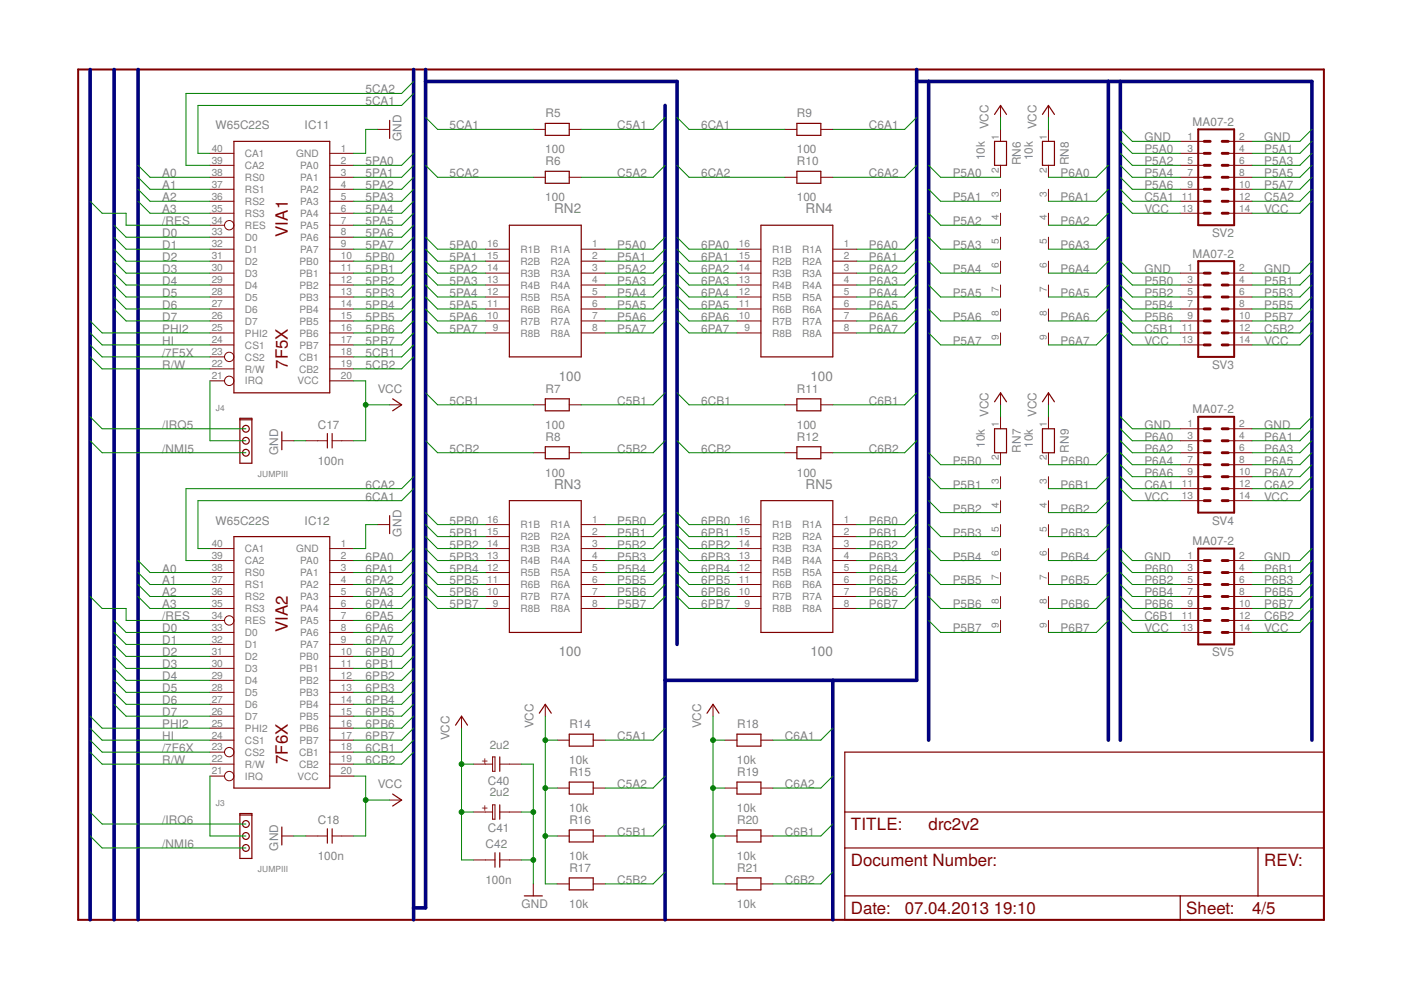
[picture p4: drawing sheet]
<svg xmlns="http://www.w3.org/2000/svg" width="297mm" height="210mm" viewBox="0 0 297 210" stroke-linecap="round" stroke-linejoin="round" font-family="sans-serif">
<path d="M16.6 14.7h264.1v180.3h-264.1zM254 27.4h7.7v20.4h-7.7zM254 55.4h7.7v20.3h-7.7zM254 88.4h7.7v20.3h-7.7zM254 116.3h7.7v20.3h-7.7z" fill="none" stroke="#800000" stroke-width=".42"/>
<g fill="none" stroke="#800000" stroke-width=".25">
<path d="M49.6 30h20.3v53.3h-20.3zM82.6 25.5v3.8M115.6 26.2h5.1v2.5h-5.1zM115.6 36.3h5.1v2.6h-5.1zM169 26.2h5v2.5h-5zM169 36.3h5v2.6h-5zM210.9 30h2.5v5.1h-2.5zM210.9 24.3l1.2-1.9 1.3 1.9M221 30h2.6v5.1h-2.6zM221 24.3l1.3-1.9 1.3 1.9M108 47.8h15.2v27.9h-15.2zM161.3 47.8h15.3v27.9h-15.3z"/>
<path d="M50.9 88.7h2.5v9.5h-2.5zM50.9 89h2.5M59.8 91.5v3.9M69.4 91.9v3.1M70.4 91.9v3.1M83.2 84.6l2 1.2-2 1.3M115.6 84.6h5.1v2.5h-5.1zM115.6 94.7h5.1v2.6h-5.1zM169 84.6h5v2.5h-5zM169 94.7h5v2.6h-5zM210.9 90.9h2.5v5.1h-2.5zM210.9 85.2l1.2-1.9 1.3 1.9"/>
<path d="M221 90.9h2.6v5.1h-2.6zM221 85.2l1.3-1.9 1.3 1.9M49.6 113.8h20.3v53.3h-20.3zM82.6 109.3v3.8M108 106.2h15.2v27.9h-15.2zM161.3 106.2h15.3v27.9h-15.3zM96.6 153.8l1.3-2 1.2 2M114.3 151.2l1.3-1.9 1.3 1.9M120.7 155.7h5.1v2.5h-5.1zM149.9 151.2l1.3-1.9 1.2 1.9M156.3 155.7h5v2.5h-5zM179.1 159.5h101.6v35.5h-101.6z"/>
<path d="M50.9 172.5h2.5v9.5h-2.5zM50.9 172.8h2.5M59.8 175.3v3.9M69.4 175.7v3.1M70.4 175.7v3.1M83.2 168.4l2 1.2-2 1.3M106 160.5v3M106 170.6v3.1M120.7 165.8h5.1v2.6h-5.1zM120.7 176h5.1v2.5h-5.1zM156.3 165.8h5v2.6h-5zM156.3 176h5v2.5h-5z"/>
<path d="M179.1 179.8h101.6M179.1 172.2h101.6M266.7 179.8v10.1M104.9 180.8v3.1M106 180.8v3.1M111.2 189.9h3.8M120.7 186.1h5.1v2.6h-5.1zM156.3 186.1h5v2.6h-5zM179.1 189.9h101.6M250.2 189.9v5.1"/>
<circle cx="52.1" cy="90.9" r=".72"/>
<circle cx="52.1" cy="93.5" r=".72"/>
<circle cx="52.1" cy="96" r=".72"/>
<circle cx="52.1" cy="174.7" r=".72"/>
<circle cx="52.1" cy="177.2" r=".72"/>
<circle cx="52.1" cy="179.8" r=".72"/>
</g>
<g fill="none" stroke="#800000" stroke-width=".21">
<path d="M44.5 32.5h5.1M44.5 35.1h5.1M44.5 37.6h5.1M69.9 32.5h5.1M69.9 35.1h5.1M69.9 37.6h5.1M80.1 27.4h2.5M113.1 27.4h2.5M113.1 37.6h2.5M120.7 27.4h2.5M120.7 37.6h2.5M166.4 27.4h2.6"/>
<path d="M166.4 37.6h2.6M174 27.4h2.6M174 37.6h2.6M212.1 22.4v2.5M212.1 27.4v2.6M212.1 35.1v2.5M222.3 22.4v2.5M222.3 27.4v2.6M222.3 35.1v2.5M250.2 30h5.1M250.2 32.5h5.1M250.2 35.1h5.1"/>
<path d="M250.2 37.6h5.1M260.4 30h5.1M260.4 32.5h5.1M260.4 35.1h5.1M260.4 37.6h5.1M44.5 40.1h5.1M44.5 42.7h5.1M44.5 45.2h5.1M44.5 57.9h5.1M44.5 47.8h3.1M44.5 50.3h5.1M44.5 52.8h5.1"/>
<path d="M44.5 55.4h5.1M69.9 40.1h5.1M69.9 42.7h5.1M69.9 45.2h5.1M69.9 57.9h5.1M69.9 47.8h5.1M69.9 50.3h5.1M69.9 52.8h5.1M69.9 55.4h5.1M102.9 57.9h5.1M102.9 52.8h5.1M102.9 55.4h5.1"/>
<path d="M123.2 57.9h5.1M123.2 52.8h5.1M123.2 55.4h5.1M156.3 57.9h5M156.3 52.8h5M156.3 55.4h5M176.6 57.9h5.1M176.6 52.8h5.1M176.6 55.4h5.1M212.1 40.1v2.6M212.1 45.2v2.6M212.1 50.3v2.5"/>
<path d="M212.1 55.4v2.5M222.3 40.1v2.6M222.3 45.2v2.6M222.3 50.3v2.5M222.3 55.4v2.5M250.2 40.1h5.1M250.2 42.7h5.1M250.2 45.2h5.1M250.2 57.9h5.1M260.4 40.1h5.1M260.4 42.7h5.1M260.4 45.2h5.1"/>
<path d="M260.4 57.9h5.1M44.5 60.4h5.1M44.5 63h5.1M44.5 65.5h5.1M44.5 68.1h5.1M44.5 70.6h5.1M44.5 73.1h5.1M44.5 75.7h3.1M44.5 78.2h5.1M69.9 60.4h5.1M69.9 63h5.1M69.9 65.5h5.1"/>
<path d="M69.9 68.1h5.1M69.9 70.6h5.1M69.9 73.1h5.1M69.9 75.7h5.1M69.9 78.2h5.1M102.9 60.4h5.1M102.9 63h5.1M102.9 65.5h5.1M102.9 68.1h5.1M102.9 70.6h5.1M123.2 60.4h5.1M123.2 63h5.1"/>
<path d="M123.2 65.5h5.1M123.2 68.1h5.1M123.2 70.6h5.1M156.3 60.4h5M156.3 63h5M156.3 65.5h5M156.3 68.1h5M156.3 70.6h5M176.6 60.4h5.1M176.6 63h5.1M176.6 65.5h5.1M176.6 68.1h5.1"/>
<path d="M176.6 70.6h5.1M212.1 60.4v2.6M212.1 65.5v2.6M212.1 70.6v2.5M222.3 60.4v2.6M222.3 65.5v2.6M222.3 70.6v2.5M250.2 60.4h5.1M250.2 63h5.1M250.2 65.5h5.1M250.2 68.1h5.1M250.2 70.6h5.1"/>
<path d="M250.2 73.1h5.1M260.4 60.4h5.1M260.4 63h5.1M260.4 65.5h5.1M260.4 68.1h5.1M260.4 70.6h5.1M260.4 73.1h5.1M44.5 80.8h3.1M59.8 93.5h2.5M64.8 93.5h4.6M69.9 80.8h5.1M70.4 93.5h4.6"/>
<path d="M82.6 85.8h2.6M113.1 85.8h2.5M113.1 96h2.5M120.7 85.8h2.5M120.7 96h2.5M166.4 85.8h2.6M166.4 96h2.6M174 85.8h2.6M174 96h2.6M212.1 83.3v2.5M212.1 88.4v2.5M212.1 96v2.5"/>
<path d="M222.3 83.3v2.5M222.3 88.4v2.5M222.3 96v2.5M250.2 90.9h5.1M250.2 93.5h5.1M250.2 96h5.1M250.2 98.5h5.1M260.4 90.9h5.1M260.4 93.5h5.1M260.4 96h5.1M260.4 98.5h5.1M44.5 118.9h5.1"/>
<path d="M44.5 116.3h5.1M69.9 118.9h5.1M69.9 116.3h5.1M80.1 111.2h2.5M102.9 111.2h5.1M102.9 118.9h5.1M102.9 116.3h5.1M102.9 113.8h5.1M123.2 111.2h5.1M123.2 118.9h5.1M123.2 116.3h5.1M123.2 113.8h5.1"/>
<path d="M156.3 111.2h5M156.3 118.9h5M156.3 116.3h5M156.3 113.8h5M176.6 111.2h5.1M176.6 118.9h5.1M176.6 116.3h5.1M176.6 113.8h5.1M212.1 101.1v2.5M212.1 106.2v2.5M212.1 111.2v2.6M212.1 116.3v2.6"/>
<path d="M222.3 101.1v2.5M222.3 106.2v2.5M222.3 111.2v2.6M222.3 116.3v2.6M250.2 101.1h5.1M250.2 103.6h5.1M250.2 106.2h5.1M250.2 118.9h5.1M260.4 101.1h5.1M260.4 103.6h5.1M260.4 106.2h5.1M260.4 118.9h5.1"/>
<path d="M44.5 121.4h5.1M44.5 123.9h5.1M44.5 126.5h5.1M44.5 129h5.1M44.5 131.6h3.1M44.5 134.1h5.1M44.5 136.6h5.1M44.5 139.2h5.1M69.9 121.4h5.1M69.9 123.9h5.1M69.9 126.5h5.1M69.9 129h5.1"/>
<path d="M69.9 131.6h5.1M69.9 134.1h5.1M69.9 136.6h5.1M69.9 139.2h5.1M102.9 121.4h5.1M102.9 123.9h5.1M102.9 126.5h5.1M102.9 129h5.1M123.2 121.4h5.1M123.2 123.9h5.1M123.2 126.5h5.1M123.2 129h5.1"/>
<path d="M156.3 121.4h5M156.3 123.9h5M156.3 126.5h5M156.3 129h5M176.6 121.4h5.1M176.6 123.9h5.1M176.6 126.5h5.1M176.6 129h5.1M212.1 121.4v2.5M212.1 126.5v2.5M212.1 131.6v2.5M222.3 121.4v2.5"/>
<path d="M222.3 126.5v2.5M222.3 131.6v2.5M250.2 121.4h5.1M250.2 123.9h5.1M250.2 126.5h5.1M250.2 129h5.1M250.2 131.6h5.1M250.2 134.1h5.1M260.4 121.4h5.1M260.4 123.9h5.1M260.4 126.5h5.1M260.4 129h5.1"/>
<path d="M260.4 131.6h5.1M260.4 134.1h5.1M44.5 156.9h5.1M44.5 141.7h5.1M44.5 144.3h5.1M44.5 146.8h5.1M44.5 149.3h5.1M44.5 151.8h5.1M44.5 154.4h5.1M44.5 159.5h3.1M69.9 156.9h5.1M69.9 141.7h5.1"/>
<path d="M69.9 144.3h5.1M69.9 146.8h5.1M69.9 149.3h5.1M69.9 151.8h5.1M69.9 154.4h5.1M69.9 159.5h5.1M97.9 151.8v2.6M115.6 149.3v2.5M118.2 156.9h2.5M125.8 156.9h2.5M151.2 149.3v2.5M153.7 156.9h2.6"/>
<path d="M161.3 156.9h2.6M44.5 162h5.1M44.5 164.5h3.1M59.8 177.2h2.5M64.8 177.2h4.6M69.9 162h5.1M69.9 164.5h5.1M70.4 177.2h4.6M82.6 169.6h2.6M100.4 162h4M100.4 172.2h4M104.4 160.5h.5v3h-.5z"/>
<path d="M104.4 170.6h.5v3.1h-.5zM106 162h4.5M106 172.2h4.5M118.2 167.1h2.5M118.2 177.2h2.5M125.8 167.1h2.5M125.8 177.2h2.5M153.7 167.1h2.6M153.7 177.2h2.6M161.3 167.1h2.6M161.3 177.2h2.6M100.4 182.3h4.5"/>
<path d="M106 182.3h4.5M113.1 187.4v2.5M118.2 187.4h2.5M125.8 187.4h2.5M153.7 187.4h2.6M161.3 187.4h2.6"/>
<circle cx="48.6" cy="47.8" r=".99"/>
<circle cx="48.6" cy="75.7" r=".99"/>
<circle cx="48.6" cy="80.8" r=".99"/>
<circle cx="48.6" cy="131.6" r=".99"/>
<circle cx="48.6" cy="159.5" r=".99"/>
<circle cx="48.6" cy="164.5" r=".99"/>
</g>
<g fill="none" stroke="#800000" stroke-width=".61">
<path d="M255.3 35.1h1.3M255.3 32.5h1.3M255.3 30h1.3M255.3 37.6h1.3M259.1 35.1h1.3M259.1 32.5h1.3M259.1 30h1.3M259.1 37.6h1.3M255.3 42.7h1.3M255.3 40.1h1.3M255.3 45.2h1.3M255.3 57.9h1.3"/>
<path d="M259.1 42.7h1.3M259.1 40.1h1.3M259.1 45.2h1.3M259.1 57.9h1.3M255.3 63h1.3M255.3 60.4h1.3M255.3 70.6h1.3M255.3 68.1h1.3M255.3 65.5h1.3M255.3 73.1h1.3M259.1 63h1.3M259.1 60.4h1.3"/>
<path d="M259.1 70.6h1.3M259.1 68.1h1.3M259.1 65.5h1.3M259.1 73.1h1.3M255.3 96h1.3M255.3 93.5h1.3M255.3 90.9h1.3M255.3 98.5h1.3M259.1 96h1.3M259.1 93.5h1.3M259.1 90.9h1.3M259.1 98.5h1.3"/>
<path d="M255.3 103.6h1.3M255.3 101.1h1.3M255.3 106.2h1.3M255.3 118.9h1.3M259.1 103.6h1.3M259.1 101.1h1.3M259.1 106.2h1.3M259.1 118.9h1.3M255.3 123.9h1.3M255.3 121.4h1.3M255.3 131.6h1.3M255.3 129h1.3"/>
<path d="M255.3 126.5h1.3M255.3 134.1h1.3M259.1 123.9h1.3M259.1 121.4h1.3M259.1 131.6h1.3M259.1 129h1.3M259.1 126.5h1.3M259.1 134.1h1.3"/>
</g>
<g fill="none" stroke="#000080" stroke-width=".76">
<path d="M19.1 14.7v180.3M24.2 14.7v180.3M29.3 14.7v180.3M87.7 14.7v180.3M90.2 14.7v177.8h-2.5M90.2 17.3h53.4v119.3M194.4 17.3h83.8v139.6M194.4 14.7v129.6h-53.4M196.9 17.3v139.6M235 17.3v139.6M237.5 17.3v139.6M141 22.4v172.6"/>
<path d="M176.6 144.3v50.7"/>
</g>
<g fill="none" stroke="#008000" stroke-width=".21">
<path d="M87.7 19.8l-2.5 2.6h-43.2v10.1h2.5M87.7 17.3l-2.5 2.5h-45.8v15.3h5.1M29.3 35.1l2.5 2.5h12.7M29.3 37.6l2.5 2.5h12.7M80.1 27.4h-2.6v5.1h-2.5M87.7 35.1l-2.5 2.5h-10.2M87.7 37.6l-2.5 2.5h-10.2M87.7 32.5l-2.5 2.6h-10.2M90.2 24.9l2.6 2.5h20.3M90.2 35.1l2.6 2.5h20.3M141 24.9l-2.5 2.5h-15.3M141 35.1l-2.5 2.5h-15.3"/>
<path d="M143.6 24.9l2.5 2.5h20.3M143.6 35.1l2.5 2.5h20.3M194.4 24.9l-2.6 2.5h-15.2M194.4 35.1l-2.6 2.5h-15.2M196.9 35.1l2.5 2.5h12.7M212.1 24.9v2.5M222.3 24.9v2.5M235 35.1l-2.5 2.5h-10.2M237.5 30l2.6 2.5h10.1M237.5 27.4l2.6 2.6h10.1M237.5 35.1l2.6 2.5h10.1M237.5 37.6l2.6 2.5h10.1"/>
<path d="M237.5 32.5l2.6 2.6h10.1M278.2 30l-2.6 2.5h-10.1M278.2 27.4l-2.6 2.6h-10.1M278.2 35.1l-2.6 2.5h-10.1M278.2 37.6l-2.6 2.5h-10.1M278.2 32.5l-2.6 2.6h-10.1M19.1 42.7l2.6 2.5h5v2.6h17.8M24.2 55.4l2.5 2.5h17.8M24.2 47.8l2.5 2.5h17.8M24.2 57.9l2.5 2.5h17.8M24.2 52.8l2.5 2.6h17.8M24.2 50.3l2.5 2.5h17.8"/>
<path d="M29.3 42.7l2.5 2.5h12.7M29.3 40.1l2.5 2.6h12.7M87.7 42.7l-2.5 2.5h-10.2M87.7 55.4l-2.5 2.5h-10.2M87.7 47.8l-2.5 2.5h-10.2M87.7 57.9l-2.5 2.5h-10.2M87.7 52.8l-2.5 2.6h-10.2M87.7 50.3l-2.5 2.5h-10.2M87.7 45.2l-2.5 2.6h-10.2M87.7 40.1l-2.5 2.6h-10.2M90.2 55.4l2.6 2.5h10.1M90.2 57.9l2.6 2.5h10.1"/>
<path d="M90.2 52.8l2.6 2.6h10.1M90.2 50.3l2.6 2.5h10.1M141 55.4l-2.5 2.5h-10.2M141 57.9l-2.5 2.5h-10.2M141 52.8l-2.5 2.6h-10.2M141 50.3l-2.5 2.5h-10.2M143.6 55.4l2.5 2.5h10.2M143.6 57.9l2.5 2.5h10.2M143.6 52.8l2.5 2.6h10.2M143.6 50.3l2.5 2.5h10.2M194.4 55.4l-2.6 2.5h-10.1M194.4 57.9l-2.6 2.5h-10.1"/>
<path d="M194.4 52.8l-2.6 2.6h-10.1M194.4 50.3l-2.6 2.5h-10.1M196.9 55.4l2.5 2.5h12.7M196.9 50.3l2.5 2.5h12.7M196.9 45.2l2.5 2.6h12.7M196.9 40.1l2.5 2.6h12.7M235 55.4l-2.5 2.5h-10.2M235 50.3l-2.5 2.5h-10.2M235 45.2l-2.5 2.6h-10.2M235 40.1l-2.5 2.6h-10.2M237.5 42.7l2.6 2.5h10.1M237.5 55.4l2.6 2.5h10.1"/>
<path d="M237.5 57.9l2.6 2.5h10.1M237.5 40.1l2.6 2.6h10.1M278.2 42.7l-2.6 2.5h-10.1M278.2 55.4l-2.6 2.5h-10.1M278.2 57.9l-2.6 2.5h-10.1M278.2 40.1l-2.6 2.6h-10.1M19.1 70.6l2.6 2.5h22.8M19.1 75.7l2.6 2.5h22.8M19.1 68.1l2.6 2.5h22.8M19.1 73.1l2.6 2.6h22.8M24.2 65.5l2.5 2.6h17.8M24.2 63l2.5 2.5h17.8"/>
<path d="M24.2 60.4l2.5 2.6h17.8M87.7 70.6l-2.5 2.5h-10.2M87.7 75.7l-2.5 2.5h-10.2M87.7 68.1l-2.5 2.5h-10.2M87.7 65.5l-2.5 2.6h-10.2M87.7 63l-2.5 2.5h-10.2M87.7 60.4l-2.5 2.6h-10.2M87.7 73.1l-2.5 2.6h-10.2M90.2 68.1l2.6 2.5h10.1M90.2 65.5l2.6 2.6h10.1M90.2 63l2.6 2.5h10.1M90.2 60.4l2.6 2.6h10.1"/>
<path d="M141 68.1l-2.5 2.5h-10.2M141 65.5l-2.5 2.6h-10.2M141 63l-2.5 2.5h-10.2M141 60.4l-2.5 2.6h-10.2M143.6 68.1l2.5 2.5h10.2M143.6 65.5l2.5 2.6h10.2M143.6 63l2.5 2.5h10.2M143.6 60.4l2.5 2.6h10.2M194.4 68.1l-2.6 2.5h-10.1M194.4 65.5l-2.6 2.6h-10.1M194.4 63l-2.6 2.5h-10.1M194.4 60.4l-2.6 2.6h-10.1"/>
<path d="M196.9 70.6l2.5 2.5h12.7M196.9 65.5l2.5 2.6h12.7M196.9 60.4l2.5 2.6h12.7M235 70.6l-2.5 2.5h-10.2M235 65.5l-2.5 2.6h-10.2M235 60.4l-2.5 2.6h-10.2M237.5 70.6l2.6 2.5h10.1M237.5 68.1l2.6 2.5h10.1M237.5 65.5l2.6 2.6h10.1M237.5 63l2.6 2.5h10.1M237.5 60.4l2.6 2.6h10.1M278.2 70.6l-2.6 2.5h-10.1"/>
<path d="M278.2 68.1l-2.6 2.5h-10.1M278.2 65.5l-2.6 2.6h-10.1M278.2 63l-2.6 2.5h-10.1M278.2 60.4l-2.6 2.6h-10.1M19.1 88.4l2.6 2.5h30.4M19.1 93.5l2.6 2.5h30.4M44.5 80.8v12.7h7.6M62.3 93.5h2.5M75 80.8h2.5v12.7h-2.5M77.5 85.8h5.1M90.2 83.3l2.6 2.5h20.3M90.2 93.5l2.6 2.5h20.3"/>
<path d="M141 83.3l-2.5 2.5h-15.3M141 93.5l-2.5 2.5h-15.3M143.6 83.3l2.5 2.5h20.3M143.6 93.5l2.5 2.5h20.3M194.4 83.3l-2.6 2.5h-15.2M194.4 93.5l-2.6 2.5h-15.2M196.9 96l2.5 2.5h12.7M212.1 85.8v2.6M222.3 85.8v2.6M235 96l-2.5 2.5h-10.2M237.5 90.9l2.6 2.6h10.1M237.5 88.4l2.6 2.5h10.1"/>
<path d="M237.5 93.5l2.6 2.5h10.1M237.5 96l2.6 2.5h10.1M237.5 98.5l2.6 2.6h10.1M278.2 90.9l-2.6 2.6h-10.1M278.2 88.4l-2.6 2.5h-10.1M278.2 93.5l-2.6 2.5h-10.1M278.2 96l-2.6 2.5h-10.1M278.2 98.5l-2.6 2.6h-10.1M29.3 118.9l2.5 2.5h12.7M80.1 111.2h-2.6v5.1h-2.5M87.7 103.6l-2.5 2.6h-43.2v10.1h2.5M87.7 101.1l-2.5 2.5h-45.8v15.3h5.1"/>
<path d="M87.7 116.3l-2.5 2.6h-10.2M87.7 118.9l-2.5 2.5h-10.2M90.2 111.2l2.6 2.6h10.1M90.2 113.8l2.6 2.5h10.1M90.2 108.7l2.6 2.5h10.1M90.2 116.3l2.6 2.6h10.1M90.2 118.9l2.6 2.5h10.1M141 111.2l-2.5 2.6h-10.2M141 113.8l-2.5 2.5h-10.2M141 108.7l-2.5 2.5h-10.2M141 116.3l-2.5 2.6h-10.2M141 118.9l-2.5 2.5h-10.2"/>
<path d="M143.6 111.2l2.5 2.6h10.2M143.6 113.8l2.5 2.5h10.2M143.6 108.7l2.5 2.5h10.2M143.6 116.3l2.5 2.6h10.2M143.6 118.9l2.5 2.5h10.2M194.4 111.2l-2.6 2.6h-10.1M194.4 113.8l-2.6 2.5h-10.1M194.4 108.7l-2.6 2.5h-10.1M194.4 116.3l-2.6 2.6h-10.1M194.4 118.9l-2.6 2.5h-10.1M196.9 111.2l2.5 2.6h12.7M196.9 116.3l2.5 2.6h12.7"/>
<path d="M196.9 101.1l2.5 2.5h12.7M196.9 106.2l2.5 2.5h12.7M235 111.2l-2.5 2.6h-10.2M235 116.3l-2.5 2.6h-10.2M235 101.1l-2.5 2.5h-10.2M235 106.2l-2.5 2.5h-10.2M237.5 103.6l2.6 2.6h10.1M237.5 116.3l2.6 2.6h10.1M237.5 118.9l2.6 2.5h10.1M237.5 101.1l2.6 2.5h10.1M278.2 103.6l-2.6 2.6h-10.1M278.2 116.3l-2.6 2.6h-10.1"/>
<path d="M278.2 118.9l-2.6 2.5h-10.1M278.2 101.1l-2.6 2.5h-10.1M19.1 126.5l2.6 2.5h5v2.6h17.8M24.2 139.2l2.5 2.5h17.8M24.2 131.6l2.5 2.5h17.8M24.2 136.6l2.5 2.6h17.8M24.2 134.1l2.5 2.5h17.8M29.3 126.5l2.5 2.5h12.7M29.3 123.9l2.5 2.6h12.7M29.3 121.4l2.5 2.5h12.7M87.7 139.2l-2.5 2.5h-10.2M87.7 131.6l-2.5 2.5h-10.2"/>
<path d="M87.7 136.6l-2.5 2.6h-10.2M87.7 134.1l-2.5 2.5h-10.2M87.7 126.5l-2.5 2.5h-10.2M87.7 129l-2.5 2.6h-10.2M87.7 123.9l-2.5 2.6h-10.2M87.7 121.4l-2.5 2.5h-10.2M90.2 126.5l2.6 2.5h10.1M90.2 123.9l2.6 2.6h10.1M90.2 121.4l2.6 2.5h10.1M141 126.5l-2.5 2.5h-10.2M141 123.9l-2.5 2.6h-10.2M141 121.4l-2.5 2.5h-10.2"/>
<path d="M143.6 126.5l2.5 2.5h10.2M143.6 123.9l2.5 2.6h10.2M143.6 121.4l2.5 2.5h10.2M194.4 126.5l-2.6 2.5h-10.1M194.4 123.9l-2.6 2.6h-10.1M194.4 121.4l-2.6 2.5h-10.1M196.9 131.6l2.5 2.5h12.7M196.9 126.5l2.5 2.5h12.7M196.9 121.4l2.5 2.5h12.7M235 131.6l-2.5 2.5h-10.2M235 126.5l-2.5 2.5h-10.2M235 121.4l-2.5 2.5h-10.2"/>
<path d="M237.5 131.6l2.6 2.5h10.1M237.5 126.5l2.6 2.5h10.1M237.5 129l2.6 2.6h10.1M237.5 123.9l2.6 2.6h10.1M237.5 121.4l2.6 2.5h10.1M278.2 131.6l-2.6 2.5h-10.1M278.2 126.5l-2.6 2.5h-10.1M278.2 129l-2.6 2.6h-10.1M278.2 123.9l-2.6 2.6h-10.1M278.2 121.4l-2.6 2.5h-10.1M19.1 154.4l2.6 2.5h22.8M19.1 159.5l2.6 2.5h22.8"/>
<path d="M19.1 156.9l2.6 2.6h22.8M19.1 151.8l2.6 2.6h22.8M24.2 149.3l2.5 2.5h17.8M24.2 146.8l2.5 2.5h17.8M24.2 144.3l2.5 2.5h17.8M24.2 141.7l2.5 2.6h17.8M87.7 154.4l-2.5 2.5h-10.2M87.7 159.5l-2.5 2.5h-10.2M87.7 156.9l-2.5 2.6h-10.2M87.7 151.8l-2.5 2.6h-10.2M87.7 149.3l-2.5 2.5h-10.2M87.7 146.8l-2.5 2.5h-10.2"/>
<path d="M87.7 144.3l-2.5 2.5h-10.2M87.7 141.7l-2.5 2.6h-10.2M97.9 154.4v27.9h2.5M115.6 151.8v35.6h2.6M115.6 156.9h2.6M141 154.4l-2.5 2.5h-10.2M151.2 151.8v35.6h2.5M151.2 156.9h2.5M176.6 154.4l-2.6 2.5h-10.1M19.1 177.2l2.6 2.6h30.4M19.1 172.2l2.6 2.5h30.4M44.5 164.5v12.7h7.6"/>
<path d="M62.3 177.2h2.5M75 164.5h2.5v12.7h-2.5M77.5 169.6h5.1M97.9 162h2.5M97.9 172.2h2.5M110.5 162h2.6v25.4M110.5 172.2h2.6M115.6 177.2h2.6M115.6 167.1h2.6M141 174.7l-2.5 2.5h-10.2M141 164.5l-2.5 2.6h-10.2M151.2 177.2h2.5"/>
<path d="M151.2 167.1h2.5M176.6 174.7l-2.6 2.5h-10.1M176.6 164.5l-2.6 2.6h-10.1M110.5 182.3h2.6M141 184.9l-2.5 2.5h-10.2M176.6 184.9l-2.6 2.5h-10.1"/>
</g>
<g fill="#008000" stroke="#008000" stroke-width=".21">
<circle cx="77.5" cy="85.8" r=".51"/>
<circle cx="77.5" cy="169.6" r=".51"/>
<circle cx="115.6" cy="156.9" r=".51"/>
<circle cx="115.6" cy="167.1" r=".51"/>
<circle cx="115.6" cy="177.2" r=".51"/>
<circle cx="151.2" cy="177.2" r=".51"/>
<circle cx="151.2" cy="167.1" r=".51"/>
<circle cx="151.2" cy="156.9" r=".51"/>
<circle cx="97.9" cy="162" r=".51"/>
<circle cx="97.9" cy="172.2" r=".51"/>
<circle cx="113.1" cy="172.2" r=".51"/>
<circle cx="113.1" cy="182.3" r=".51"/>
</g>
<g font-size="3.6" fill="#800000">
<text x="61" y="50.3" transform="rotate(-90 61 50.3)">VIA1</text>
<text x="61" y="78.2" transform="rotate(-90 61 78.2)">7F5X</text>
<text x="61" y="134.1" transform="rotate(-90 61 134.1)">VIA2</text>
<text x="61" y="162" transform="rotate(-90 61 162)">7F6X</text>
<text x="180.4" y="176">TITLE:</text>
<text x="196.9" y="176">drc2v2</text>
<text x="180.4" y="183.6">Document Number:</text>
<text x="268" y="183.6">REV:</text>
<text x="180.4" y="193.8">Date:</text>
<text x="191.8" y="193.8">07.04.2013</text>
<text x="210.7" y="193.8">19:10</text>
<text x="251.5" y="193.8">Sheet:</text>
<text x="265.5" y="193.8">4/5</text>
</g>
<g font-size="2.9" fill="#808080">
<text x="117.5" y="45.2">RN2</text>
<text x="170.8" y="45.2">RN4</text>
<text x="118.5" y="80.8">100</text>
<text x="171.8" y="80.8">100</text>
<text x="117.5" y="103.6">RN3</text>
<text x="170.8" y="103.6">RN5</text>
<text x="118.5" y="139.2">100</text>
<text x="171.8" y="139.2">100</text>
</g>
<g font-size="2.5" fill="#808080">
<text x="77.5" y="19.8">5CA2</text>
<text x="77.5" y="22.4">5CA1</text>
<text x="45.7" y="27.4">W65C22S</text>
<text x="64.6" y="27.4">IC11</text>
<text x="85.1" y="30" transform="rotate(-90 85.1 30)">GND</text>
<text x="95.3" y="27.4">5CA1</text>
<text x="115.6" y="24.9">R5</text>
<text x="130.9" y="27.4">C5A1</text>
<text x="148.6" y="27.4">6CA1</text>
<text x="169" y="24.9">R9</text>
<text x="184.2" y="27.4">C6A1</text>
<text x="209.6" y="27.4" transform="rotate(-90 209.6 27.4)">VCC</text>
<text x="219.7" y="27.4" transform="rotate(-90 219.7 27.4)">VCC</text>
<text x="242.6" y="30">GND</text>
<text x="252.8" y="26.7">MA07-2</text>
<text x="268" y="30">GND</text>
<text x="77.5" y="35">5PA0</text>
<text x="115.6" y="32.5">100</text>
<text x="115.6" y="35">R6</text>
<text x="169" y="32.5">100</text>
<text x="169" y="35">R10</text>
<text x="208.8" y="34" transform="rotate(-90 208.8 34)">10k</text>
<text x="216.4" y="35" transform="rotate(-90 216.4 35)">RN6</text>
<text x="219" y="34" transform="rotate(-90 219 34)">10k</text>
<text x="226.6" y="35" transform="rotate(-90 226.6 35)">RN8</text>
<text x="242.6" y="32.5">P5A0</text>
<text x="242.6" y="35">P5A2</text>
<text x="268" y="32.5">P5A1</text>
<text x="268" y="35">P5A3</text>
<text x="34.4" y="37.6">A0</text>
<text x="34.4" y="40.1">A1</text>
<text x="77.5" y="37.6">5PA1</text>
<text x="77.5" y="40.1">5PA2</text>
<text x="95.3" y="37.6">5CA2</text>
<text x="130.9" y="37.6">C5A2</text>
<text x="148.6" y="37.6">6CA2</text>
<text x="184.2" y="37.6">C6A2</text>
<text x="202" y="37.6">P5A0</text>
<text x="224.8" y="37.6">P6A0</text>
<text x="242.6" y="37.6">P5A4</text>
<text x="242.6" y="40.1">P5A6</text>
<text x="268" y="37.6">P5A5</text>
<text x="268" y="40.1">P5A7</text>
<text x="34.4" y="47.7">/RES</text>
<text x="34.4" y="45.2">A3</text>
<text x="34.4" y="42.7">A2</text>
<text x="77.5" y="42.7">5PA3</text>
<text x="77.5" y="45.2">5PA4</text>
<text x="77.5" y="47.7">5PA5</text>
<text x="115.6" y="42.7">100</text>
<text x="169" y="42.7">100</text>
<text x="202" y="42.7">P5A1</text>
<text x="202" y="47.7">P5A2</text>
<text x="224.8" y="42.7">P6A1</text>
<text x="224.8" y="47.7">P6A2</text>
<text x="242.6" y="45.2">VCC</text>
<text x="242.6" y="42.7">C5A1</text>
<text x="268" y="45.2">VCC</text>
<text x="268" y="42.7">C5A2</text>
<text x="34.4" y="50.3">D0</text>
<text x="34.4" y="52.8">D1</text>
<text x="77.5" y="50.3">5PA6</text>
<text x="77.5" y="52.8">5PA7</text>
<text x="95.3" y="52.8">5PA0</text>
<text x="130.9" y="52.8">P5A0</text>
<text x="148.6" y="52.8">6PA0</text>
<text x="184.2" y="52.8">P6A0</text>
<text x="202" y="52.8">P5A3</text>
<text x="224.8" y="52.8">P6A3</text>
<text x="257" y="50.3">SV2</text>
<text x="34.4" y="57.9">D3</text>
<text x="34.4" y="55.4">D2</text>
<text x="77.5" y="55.4">5PB0</text>
<text x="77.5" y="57.9">5PB1</text>
<text x="95.3" y="55.4">5PA1</text>
<text x="95.3" y="57.9">5PA2</text>
<text x="130.9" y="55.4">P5A1</text>
<text x="130.9" y="57.9">P5A2</text>
<text x="148.6" y="55.4">6PA1</text>
<text x="148.6" y="57.9">6PA2</text>
<text x="184.2" y="55.4">P6A1</text>
<text x="184.2" y="57.9">P6A2</text>
<text x="202" y="57.9">P5A4</text>
<text x="224.8" y="57.9">P6A4</text>
<text x="242.6" y="57.9">GND</text>
<text x="252.8" y="54.6">MA07-2</text>
<text x="268" y="57.9">GND</text>
<text x="34.4" y="65.5">D6</text>
<text x="34.4" y="63">D5</text>
<text x="34.4" y="60.4">D4</text>
<text x="77.5" y="60.4">5PB2</text>
<text x="77.5" y="63">5PB3</text>
<text x="77.5" y="65.5">5PB4</text>
<text x="95.3" y="60.4">5PA3</text>
<text x="95.3" y="63">5PA4</text>
<text x="95.3" y="65.5">5PA5</text>
<text x="130.9" y="60.4">P5A3</text>
<text x="130.9" y="63">P5A4</text>
<text x="130.9" y="65.5">P5A5</text>
<text x="148.6" y="60.4">6PA3</text>
<text x="148.6" y="63">6PA4</text>
<text x="148.6" y="65.5">6PA5</text>
<text x="184.2" y="60.4">P6A3</text>
<text x="184.2" y="63">P6A4</text>
<text x="184.2" y="65.5">P6A5</text>
<text x="202" y="63">P5A5</text>
<text x="224.8" y="63">P6A5</text>
<text x="242.6" y="60.4">P5B0</text>
<text x="242.6" y="63">P5B2</text>
<text x="242.6" y="65.5">P5B4</text>
<text x="268" y="60.4">P5B1</text>
<text x="268" y="63">P5B3</text>
<text x="268" y="65.5">P5B5</text>
<text x="34.4" y="70.6">PHI2</text>
<text x="34.4" y="68.1">D7</text>
<text x="77.5" y="68.1">5PB5</text>
<text x="77.5" y="70.6">5PB6</text>
<text x="95.3" y="68.1">5PA6</text>
<text x="95.3" y="70.6">5PA7</text>
<text x="130.9" y="68.1">P5A6</text>
<text x="130.9" y="70.6">P5A7</text>
<text x="148.6" y="68.1">6PA6</text>
<text x="148.6" y="70.6">6PA7</text>
<text x="184.2" y="68.1">P6A6</text>
<text x="184.2" y="70.6">P6A7</text>
<text x="202" y="68.1">P5A6</text>
<text x="224.8" y="68.1">P6A6</text>
<text x="242.6" y="70.6">C5B1</text>
<text x="242.6" y="68.1">P5B6</text>
<text x="268" y="70.6">C5B2</text>
<text x="268" y="68.1">P5B7</text>
<text x="34.4" y="75.7">/7F5X</text>
<text x="34.4" y="73.1">HI</text>
<text x="77.5" y="73.1">5PB7</text>
<text x="77.5" y="75.7">5CB1</text>
<text x="202" y="73.1">P5A7</text>
<text x="224.8" y="73.1">P6A7</text>
<text x="242.6" y="73.1">VCC</text>
<text x="268" y="73.1">VCC</text>
<text x="34.4" y="78.2">R/W</text>
<text x="77.5" y="78.2">5CB2</text>
<text x="80.1" y="83.3">VCC</text>
<text x="115.6" y="83.3">R7</text>
<text x="169" y="83.3">R11</text>
<text x="257" y="78.2">SV3</text>
<text x="95.3" y="85.8">5CB1</text>
<text x="130.9" y="85.8">C5B1</text>
<text x="148.6" y="85.8">6CB1</text>
<text x="184.2" y="85.8">C6B1</text>
<text x="209.6" y="88.4" transform="rotate(-90 209.6 88.4)">VCC</text>
<text x="219.7" y="88.4" transform="rotate(-90 219.7 88.4)">VCC</text>
<text x="252.8" y="87.6">MA07-2</text>
<text x="34.4" y="90.9">/IRQ5</text>
<text x="34.4" y="96">/NMI5</text>
<text x="67.4" y="90.9">C17</text>
<text x="95.3" y="96">5CB2</text>
<text x="115.6" y="90.9">100</text>
<text x="115.6" y="93.5">R8</text>
<text x="130.9" y="96">C5B2</text>
<text x="148.6" y="96">6CB2</text>
<text x="169" y="90.9">100</text>
<text x="169" y="93.5">R12</text>
<text x="184.2" y="96">C6B2</text>
<text x="208.8" y="94.9" transform="rotate(-90 208.8 94.9)">10k</text>
<text x="216.4" y="96" transform="rotate(-90 216.4 96)">RN7</text>
<text x="219" y="94.9" transform="rotate(-90 219 94.9)">10k</text>
<text x="226.6" y="96" transform="rotate(-90 226.6 96)">RN9</text>
<text x="242.6" y="90.9">GND</text>
<text x="242.6" y="93.5">P6A0</text>
<text x="242.6" y="96">P6A2</text>
<text x="268" y="90.9">GND</text>
<text x="268" y="93.5">P6A1</text>
<text x="268" y="96">P6A3</text>
<text x="59" y="96.6" transform="rotate(-90 59 96.6)">GND</text>
<text x="67.4" y="98.5">100n</text>
<text x="115.6" y="101.1">100</text>
<text x="169" y="101.1">100</text>
<text x="202" y="98.5">P5B0</text>
<text x="224.8" y="98.5">P6B0</text>
<text x="242.6" y="98.5">P6A4</text>
<text x="242.6" y="101.1">P6A6</text>
<text x="268" y="98.5">P6A5</text>
<text x="268" y="101.1">P6A7</text>
<text x="77.5" y="103.6">6CA2</text>
<text x="77.5" y="106.2">6CA1</text>
<text x="202" y="103.6">P5B1</text>
<text x="224.8" y="103.6">P6B1</text>
<text x="242.6" y="106.2">VCC</text>
<text x="242.6" y="103.6">C6A1</text>
<text x="268" y="106.2">VCC</text>
<text x="268" y="103.6">C6A2</text>
<text x="45.7" y="111.2">W65C22S</text>
<text x="64.6" y="111.2">IC12</text>
<text x="85.1" y="113.8" transform="rotate(-90 85.1 113.8)">GND</text>
<text x="95.3" y="111.2">5PB0</text>
<text x="95.3" y="113.8">5PB1</text>
<text x="130.9" y="111.2">P5B0</text>
<text x="130.9" y="113.8">P5B1</text>
<text x="148.6" y="113.8">6PB1</text>
<text x="148.6" y="111.2">6PB0</text>
<text x="184.2" y="111.2">P6B0</text>
<text x="184.2" y="113.8">P6B1</text>
<text x="202" y="108.7">P5B2</text>
<text x="202" y="113.8">P5B3</text>
<text x="224.8" y="108.7">P6B2</text>
<text x="224.8" y="113.8">P6B3</text>
<text x="257" y="111.2">SV4</text>
<text x="77.5" y="118.8">6PA0</text>
<text x="95.3" y="116.3">5PB2</text>
<text x="95.3" y="118.8">5PB3</text>
<text x="130.9" y="116.3">P5B2</text>
<text x="130.9" y="118.8">P5B3</text>
<text x="148.6" y="118.8">6PB3</text>
<text x="148.6" y="116.3">6PB2</text>
<text x="184.2" y="116.3">P6B2</text>
<text x="184.2" y="118.8">P6B3</text>
<text x="202" y="118.8">P5B4</text>
<text x="224.8" y="118.8">P6B4</text>
<text x="242.6" y="118.8">GND</text>
<text x="252.8" y="115.5">MA07-2</text>
<text x="268" y="118.8">GND</text>
<text x="34.4" y="121.4">A0</text>
<text x="34.4" y="123.9">A1</text>
<text x="77.5" y="121.4">6PA1</text>
<text x="77.5" y="123.9">6PA2</text>
<text x="95.3" y="121.4">5PB4</text>
<text x="95.3" y="123.9">5PB5</text>
<text x="130.9" y="121.4">P5B4</text>
<text x="130.9" y="123.9">P5B5</text>
<text x="148.6" y="123.9">6PB5</text>
<text x="148.6" y="121.4">6PB4</text>
<text x="184.2" y="121.4">P6B4</text>
<text x="184.2" y="123.9">P6B5</text>
<text x="202" y="123.9">P5B5</text>
<text x="224.8" y="123.9">P6B5</text>
<text x="242.6" y="121.4">P6B0</text>
<text x="242.6" y="123.9">P6B2</text>
<text x="268" y="121.4">P6B1</text>
<text x="268" y="123.9">P6B3</text>
<text x="34.4" y="131.5">/RES</text>
<text x="34.4" y="129">A3</text>
<text x="34.4" y="126.5">A2</text>
<text x="77.5" y="126.5">6PA3</text>
<text x="77.5" y="129">6PA4</text>
<text x="77.5" y="131.5">6PA5</text>
<text x="95.3" y="126.5">5PB6</text>
<text x="95.3" y="129">5PB7</text>
<text x="130.9" y="126.5">P5B6</text>
<text x="130.9" y="129">P5B7</text>
<text x="148.6" y="129">6PB7</text>
<text x="148.6" y="126.5">6PB6</text>
<text x="184.2" y="129">P6B7</text>
<text x="184.2" y="126.5">P6B6</text>
<text x="202" y="129">P5B6</text>
<text x="224.8" y="129">P6B6</text>
<text x="242.6" y="131.5">C6B1</text>
<text x="242.6" y="126.5">P6B4</text>
<text x="242.6" y="129">P6B6</text>
<text x="268" y="129">P6B7</text>
<text x="268" y="131.5">C6B2</text>
<text x="268" y="126.5">P6B5</text>
<text x="34.4" y="134.1">D0</text>
<text x="34.4" y="136.6">D1</text>
<text x="77.5" y="134.1">6PA6</text>
<text x="77.5" y="136.6">6PA7</text>
<text x="202" y="134.1">P5B7</text>
<text x="224.8" y="134.1">P6B7</text>
<text x="242.6" y="134.1">VCC</text>
<text x="268" y="134.1">VCC</text>
<text x="34.4" y="141.7">D3</text>
<text x="34.4" y="139.2">D2</text>
<text x="77.5" y="141.7">6PB1</text>
<text x="77.5" y="139.2">6PB0</text>
<text x="257" y="139.2">SV5</text>
<text x="34.4" y="149.3">D6</text>
<text x="34.4" y="146.8">D5</text>
<text x="34.4" y="144.2">D4</text>
<text x="77.5" y="149.3">6PB4</text>
<text x="77.5" y="146.8">6PB3</text>
<text x="77.5" y="144.2">6PB2</text>
<text x="34.4" y="154.4">PHI2</text>
<text x="34.4" y="151.9">D7</text>
<text x="77.5" y="154.4">6PB6</text>
<text x="77.5" y="151.9">6PB5</text>
<text x="113.1" y="154.4" transform="rotate(-90 113.1 154.4)">VCC</text>
<text x="120.7" y="154.4">R14</text>
<text x="148.6" y="154.4" transform="rotate(-90 148.6 154.4)">VCC</text>
<text x="156.3" y="154.4">R18</text>
<text x="34.4" y="159.5">/7F6X</text>
<text x="34.4" y="156.9">HI</text>
<text x="77.5" y="159.5">6CB1</text>
<text x="77.5" y="156.9">6PB7</text>
<text x="95.3" y="156.9" transform="rotate(-90 95.3 156.9)">VCC</text>
<text x="103.8" y="158.7">2u2</text>
<text x="130.9" y="156.9">C5A1</text>
<text x="166.4" y="156.9">C6A1</text>
<text x="34.4" y="162">R/W</text>
<text x="77.5" y="162">6CB2</text>
<text x="80.1" y="167.1">VCC</text>
<text x="103.4" y="166.3">C40</text>
<text x="120.7" y="162">10k</text>
<text x="120.7" y="164.6">R15</text>
<text x="130.9" y="167.1">C5A2</text>
<text x="156.3" y="162">10k</text>
<text x="156.3" y="164.6">R19</text>
<text x="166.4" y="167.1">C6A2</text>
<text x="103.8" y="168.9">2u2</text>
<text x="120.7" y="172.2">10k</text>
<text x="156.3" y="172.2">10k</text>
<text x="34.4" y="179.8">/NMI6</text>
<text x="34.4" y="174.7">/IRQ6</text>
<text x="67.4" y="174.7">C18</text>
<text x="102.9" y="179.8">C42</text>
<text x="103.4" y="176.5">C41</text>
<text x="120.7" y="174.7">R16</text>
<text x="130.9" y="177.3">C5B1</text>
<text x="156.3" y="174.7">R20</text>
<text x="166.4" y="177.3">C6B1</text>
<text x="59" y="180.4" transform="rotate(-90 59 180.4)">GND</text>
<text x="67.4" y="182.3">100n</text>
<text x="120.7" y="182.3">10k</text>
<text x="120.7" y="184.9">R17</text>
<text x="156.3" y="182.3">10k</text>
<text x="156.3" y="184.9">R21</text>
<text x="102.9" y="187.4">100n</text>
<text x="130.9" y="187.4">C5B2</text>
<text x="166.4" y="187.4">C6B2</text>
<text x="110.6" y="192.5">GND</text>
<text x="120.7" y="192.5">10k</text>
<text x="156.3" y="192.5">10k</text>
</g>
<g font-size="2.5" fill="#800000">
<text x="102.1" y="161.9">+</text>
<text x="102.1" y="172">+</text>
</g>
<g font-size="2.1" fill="#808080">
<text x="211.8" y="29.6" transform="rotate(-90 211.8 29.6)">1</text>
<text x="221.9" y="29.6" transform="rotate(-90 221.9 29.6)">1</text>
<text x="251.8" y="29.6">1</text>
<text x="262.7" y="29.6">2</text>
<text x="44.9" y="34.7">39</text>
<text x="44.9" y="32.2">40</text>
<text x="51.9" y="35.8">CA2</text>
<text x="51.9" y="33.3">CA1</text>
<text x="62.8" y="33.3">GND</text>
<text x="63.7" y="35.8">PA0</text>
<text x="72.2" y="32.2">1</text>
<text x="72.2" y="34.7">2</text>
<text x="251.8" y="32.2">3</text>
<text x="251.8" y="34.7">5</text>
<text x="262.7" y="32.2">4</text>
<text x="262.7" y="34.7">6</text>
<text x="44.9" y="39.8">37</text>
<text x="44.9" y="37.2">38</text>
<text x="51.9" y="40.9">RS1</text>
<text x="51.9" y="38.3">RS0</text>
<text x="63.7" y="38.3">PA1</text>
<text x="63.7" y="40.9">PA2</text>
<text x="72.2" y="37.2">3</text>
<text x="72.2" y="39.8">4</text>
<text x="211.8" y="41.7" transform="rotate(-90 211.8 41.7)">3</text>
<text x="211.8" y="36.6" transform="rotate(-90 211.8 36.6)">2</text>
<text x="221.9" y="41.7" transform="rotate(-90 221.9 41.7)">3</text>
<text x="221.9" y="36.6" transform="rotate(-90 221.9 36.6)">2</text>
<text x="251.8" y="37.2">7</text>
<text x="251.8" y="39.8">9</text>
<text x="262.7" y="37.2">8</text>
<text x="262.7" y="39.8">10</text>
<text x="44.9" y="47.4">34</text>
<text x="44.9" y="44.8">35</text>
<text x="44.9" y="42.3">36</text>
<text x="51.9" y="46">RS3</text>
<text x="51.9" y="43.4">RS2</text>
<text x="63.7" y="43.4">PA3</text>
<text x="63.7" y="46">PA4</text>
<text x="72.2" y="42.3">5</text>
<text x="72.2" y="44.8">6</text>
<text x="72.2" y="47.4">7</text>
<text x="211.8" y="46.7" transform="rotate(-90 211.8 46.7)">4</text>
<text x="221.9" y="46.7" transform="rotate(-90 221.9 46.7)">4</text>
<text x="250.6" y="42.3">11</text>
<text x="250.6" y="44.8">13</text>
<text x="262.7" y="42.3">12</text>
<text x="262.7" y="44.8">14</text>
<text x="44.9" y="52.5">32</text>
<text x="44.9" y="49.9">33</text>
<text x="51.9" y="53.6">D1</text>
<text x="51.9" y="51">D0</text>
<text x="51.9" y="48.5">RES</text>
<text x="63.7" y="48.5">PA5</text>
<text x="63.7" y="51">PA6</text>
<text x="63.7" y="53.6">PA7</text>
<text x="72.2" y="49.9">8</text>
<text x="72.2" y="52.5">9</text>
<text x="103.3" y="52.5">16</text>
<text x="110.4" y="53.6">R1B</text>
<text x="116.7" y="53.6">R1A</text>
<text x="125.6" y="52.5">1</text>
<text x="156.6" y="52.5">16</text>
<text x="163.7" y="53.6">R1B</text>
<text x="170.1" y="53.6">R1A</text>
<text x="178.9" y="52.5">1</text>
<text x="211.8" y="51.8" transform="rotate(-90 211.8 51.8)">5</text>
<text x="221.9" y="51.8" transform="rotate(-90 221.9 51.8)">5</text>
<text x="44.9" y="57.5">30</text>
<text x="44.9" y="55">31</text>
<text x="51.9" y="58.7">D3</text>
<text x="51.9" y="56.1">D2</text>
<text x="63.5" y="56.1">PB0</text>
<text x="63.5" y="58.7">PB1</text>
<text x="72.2" y="55">10</text>
<text x="72.2" y="57.5">11</text>
<text x="103.3" y="55">15</text>
<text x="103.3" y="57.5">14</text>
<text x="110.4" y="56.1">R2B</text>
<text x="110.4" y="58.7">R3B</text>
<text x="116.7" y="58.7">R3A</text>
<text x="116.7" y="56.1">R2A</text>
<text x="125.6" y="57.5">3</text>
<text x="125.6" y="55">2</text>
<text x="156.6" y="55">15</text>
<text x="156.6" y="57.5">14</text>
<text x="163.7" y="56.1">R2B</text>
<text x="163.7" y="58.7">R3B</text>
<text x="170.1" y="58.7">R3A</text>
<text x="170.1" y="56.1">R2A</text>
<text x="178.9" y="57.5">3</text>
<text x="178.9" y="55">2</text>
<text x="211.8" y="56.9" transform="rotate(-90 211.8 56.9)">6</text>
<text x="221.9" y="56.9" transform="rotate(-90 221.9 56.9)">6</text>
<text x="251.8" y="57.5">1</text>
<text x="262.7" y="57.5">2</text>
<text x="44.9" y="65.2">27</text>
<text x="44.9" y="62.6">28</text>
<text x="44.9" y="60.1">29</text>
<text x="51.9" y="63.7">D5</text>
<text x="51.9" y="61.2">D4</text>
<text x="63.5" y="61.2">PB2</text>
<text x="63.5" y="63.7">PB3</text>
<text x="72.2" y="60.1">12</text>
<text x="72.2" y="62.6">13</text>
<text x="72.2" y="65.2">14</text>
<text x="103.3" y="60.1">13</text>
<text x="103.3" y="62.6">12</text>
<text x="103.3" y="65.2">11</text>
<text x="110.4" y="61.2">R4B</text>
<text x="110.4" y="63.7">R5B</text>
<text x="116.7" y="63.7">R5A</text>
<text x="116.7" y="61.2">R4A</text>
<text x="125.6" y="62.6">5</text>
<text x="125.6" y="60.1">4</text>
<text x="125.6" y="65.2">6</text>
<text x="156.6" y="60.1">13</text>
<text x="156.6" y="62.6">12</text>
<text x="156.6" y="65.2">11</text>
<text x="163.7" y="61.2">R4B</text>
<text x="163.7" y="63.7">R5B</text>
<text x="170.1" y="63.7">R5A</text>
<text x="170.1" y="61.2">R4A</text>
<text x="178.9" y="62.6">5</text>
<text x="178.9" y="60.1">4</text>
<text x="178.9" y="65.2">6</text>
<text x="211.8" y="62" transform="rotate(-90 211.8 62)">7</text>
<text x="221.9" y="62" transform="rotate(-90 221.9 62)">7</text>
<text x="251.8" y="60.1">3</text>
<text x="251.8" y="62.6">5</text>
<text x="251.8" y="65.2">7</text>
<text x="262.7" y="60.1">4</text>
<text x="262.7" y="62.6">6</text>
<text x="262.7" y="65.2">8</text>
<text x="44.9" y="70.2">25</text>
<text x="44.9" y="67.7">26</text>
<text x="51.9" y="71.4">PHI2</text>
<text x="51.9" y="68.8">D7</text>
<text x="51.9" y="66.3">D6</text>
<text x="63.5" y="66.3">PB4</text>
<text x="63.5" y="68.8">PB5</text>
<text x="63.5" y="71.4">PB6</text>
<text x="72.2" y="67.7">15</text>
<text x="72.2" y="70.2">16</text>
<text x="103.3" y="67.7">10</text>
<text x="104.5" y="70.2">9</text>
<text x="110.4" y="66.3">R6B</text>
<text x="110.4" y="68.8">R7B</text>
<text x="110.4" y="71.4">R8B</text>
<text x="116.7" y="66.3">R6A</text>
<text x="116.7" y="68.8">R7A</text>
<text x="116.7" y="71.4">R8A</text>
<text x="125.6" y="67.7">7</text>
<text x="125.6" y="70.2">8</text>
<text x="156.6" y="67.7">10</text>
<text x="157.8" y="70.2">9</text>
<text x="163.7" y="66.3">R6B</text>
<text x="163.7" y="68.8">R7B</text>
<text x="163.7" y="71.4">R8B</text>
<text x="170.1" y="66.3">R6A</text>
<text x="170.1" y="68.8">R7A</text>
<text x="170.1" y="71.4">R8A</text>
<text x="178.9" y="67.7">7</text>
<text x="178.9" y="70.2">8</text>
<text x="211.8" y="67.1" transform="rotate(-90 211.8 67.1)">8</text>
<text x="221.9" y="67.1" transform="rotate(-90 221.9 67.1)">8</text>
<text x="250.6" y="70.2">11</text>
<text x="251.8" y="67.7">9</text>
<text x="262.7" y="67.7">10</text>
<text x="262.7" y="70.2">12</text>
<text x="44.9" y="77.9">22</text>
<text x="44.9" y="75.3">23</text>
<text x="44.9" y="72.8">24</text>
<text x="51.9" y="76.4">CS2</text>
<text x="51.9" y="73.9">CS1</text>
<text x="63.4" y="76.4">CB1</text>
<text x="63.5" y="73.9">PB7</text>
<text x="72.2" y="72.8">17</text>
<text x="72.2" y="75.3">18</text>
<text x="72.2" y="77.9">19</text>
<text x="211.8" y="72.1" transform="rotate(-90 211.8 72.1)">9</text>
<text x="221.9" y="72.1" transform="rotate(-90 221.9 72.1)">9</text>
<text x="250.6" y="72.8">13</text>
<text x="262.7" y="72.8">14</text>
<text x="44.9" y="80.4">21</text>
<text x="51.9" y="81.5">IRQ</text>
<text x="51.9" y="79">R/W</text>
<text x="63.1" y="81.5">VCC</text>
<text x="63.4" y="79">CB2</text>
<text x="72.2" y="80.4">20</text>
<text x="211.8" y="90.6" transform="rotate(-90 211.8 90.6)">1</text>
<text x="221.9" y="90.6" transform="rotate(-90 221.9 90.6)">1</text>
<text x="251.8" y="90.6">1</text>
<text x="251.8" y="93.1">3</text>
<text x="251.8" y="95.6">5</text>
<text x="262.7" y="90.6">2</text>
<text x="262.7" y="93.1">4</text>
<text x="262.7" y="95.6">6</text>
<text x="211.8" y="97.5" transform="rotate(-90 211.8 97.5)">2</text>
<text x="221.9" y="97.5" transform="rotate(-90 221.9 97.5)">2</text>
<text x="251.8" y="98.2">7</text>
<text x="251.8" y="100.7">9</text>
<text x="262.7" y="98.2">8</text>
<text x="262.7" y="100.7">10</text>
<text x="211.8" y="107.7" transform="rotate(-90 211.8 107.7)">4</text>
<text x="211.8" y="102.6" transform="rotate(-90 211.8 102.6)">3</text>
<text x="221.9" y="107.7" transform="rotate(-90 221.9 107.7)">4</text>
<text x="221.9" y="102.6" transform="rotate(-90 221.9 102.6)">3</text>
<text x="250.6" y="103.3">11</text>
<text x="250.6" y="105.8">13</text>
<text x="262.7" y="103.3">12</text>
<text x="262.7" y="105.8">14</text>
<text x="103.3" y="110.9">16</text>
<text x="103.3" y="113.4">15</text>
<text x="110.4" y="112">R1B</text>
<text x="116.7" y="112">R1A</text>
<text x="125.6" y="113.4">2</text>
<text x="125.6" y="110.9">1</text>
<text x="156.6" y="110.9">16</text>
<text x="156.6" y="113.4">15</text>
<text x="163.7" y="112">R1B</text>
<text x="170.1" y="112">R1A</text>
<text x="178.9" y="113.4">2</text>
<text x="178.9" y="110.9">1</text>
<text x="211.8" y="112.8" transform="rotate(-90 211.8 112.8)">5</text>
<text x="221.9" y="112.8" transform="rotate(-90 221.9 112.8)">5</text>
<text x="44.9" y="118.5">39</text>
<text x="44.9" y="116">40</text>
<text x="51.9" y="119.6">CA2</text>
<text x="51.9" y="117.1">CA1</text>
<text x="62.8" y="117.1">GND</text>
<text x="63.7" y="119.6">PA0</text>
<text x="72.2" y="116">1</text>
<text x="72.2" y="118.5">2</text>
<text x="103.3" y="116">14</text>
<text x="103.3" y="118.5">13</text>
<text x="110.4" y="114.5">R2B</text>
<text x="110.4" y="117.1">R3B</text>
<text x="110.4" y="119.6">R4B</text>
<text x="116.7" y="119.6">R4A</text>
<text x="116.7" y="117.1">R3A</text>
<text x="116.7" y="114.5">R2A</text>
<text x="125.6" y="118.5">4</text>
<text x="125.6" y="116">3</text>
<text x="156.6" y="116">14</text>
<text x="156.6" y="118.5">13</text>
<text x="163.7" y="114.5">R2B</text>
<text x="163.7" y="117.1">R3B</text>
<text x="163.7" y="119.6">R4B</text>
<text x="170.1" y="119.6">R4A</text>
<text x="170.1" y="117.1">R3A</text>
<text x="170.1" y="114.5">R2A</text>
<text x="178.9" y="118.5">4</text>
<text x="178.9" y="116">3</text>
<text x="211.8" y="117.8" transform="rotate(-90 211.8 117.8)">6</text>
<text x="221.9" y="117.8" transform="rotate(-90 221.9 117.8)">6</text>
<text x="251.8" y="118.5">1</text>
<text x="262.7" y="118.5">2</text>
<text x="44.9" y="123.6">37</text>
<text x="44.9" y="121">38</text>
<text x="51.9" y="124.7">RS1</text>
<text x="51.9" y="122.1">RS0</text>
<text x="63.7" y="122.1">PA1</text>
<text x="63.7" y="124.7">PA2</text>
<text x="72.2" y="121">3</text>
<text x="72.2" y="123.6">4</text>
<text x="103.3" y="121">12</text>
<text x="103.3" y="123.6">11</text>
<text x="110.4" y="122.1">R5B</text>
<text x="110.4" y="124.7">R6B</text>
<text x="116.7" y="122.1">R5A</text>
<text x="116.7" y="124.7">R6A</text>
<text x="125.6" y="121">5</text>
<text x="125.6" y="123.6">6</text>
<text x="156.6" y="121">12</text>
<text x="156.6" y="123.6">11</text>
<text x="163.7" y="122.1">R5B</text>
<text x="163.7" y="124.7">R6B</text>
<text x="170.1" y="122.1">R5A</text>
<text x="170.1" y="124.7">R6A</text>
<text x="178.9" y="121">5</text>
<text x="178.9" y="123.6">6</text>
<text x="211.8" y="122.9" transform="rotate(-90 211.8 122.9)">7</text>
<text x="221.9" y="122.9" transform="rotate(-90 221.9 122.9)">7</text>
<text x="251.8" y="121">3</text>
<text x="251.8" y="123.6">5</text>
<text x="262.7" y="121">4</text>
<text x="262.7" y="123.6">6</text>
<text x="44.9" y="131.2">34</text>
<text x="44.9" y="128.6">35</text>
<text x="44.9" y="126.1">36</text>
<text x="51.9" y="129.8">RS3</text>
<text x="51.9" y="127.2">RS2</text>
<text x="63.7" y="127.2">PA3</text>
<text x="63.7" y="129.8">PA4</text>
<text x="72.2" y="126.1">5</text>
<text x="72.2" y="128.6">6</text>
<text x="72.2" y="131.2">7</text>
<text x="103.3" y="126.1">10</text>
<text x="104.5" y="128.6">9</text>
<text x="110.4" y="127.2">R7B</text>
<text x="110.4" y="129.8">R8B</text>
<text x="116.7" y="127.2">R7A</text>
<text x="116.7" y="129.8">R8A</text>
<text x="125.6" y="126.1">7</text>
<text x="125.6" y="128.6">8</text>
<text x="156.6" y="126.1">10</text>
<text x="157.8" y="128.6">9</text>
<text x="163.7" y="127.2">R7B</text>
<text x="163.7" y="129.8">R8B</text>
<text x="170.1" y="127.2">R7A</text>
<text x="170.1" y="129.8">R8A</text>
<text x="178.9" y="126.1">7</text>
<text x="178.9" y="128.6">8</text>
<text x="211.8" y="128" transform="rotate(-90 211.8 128)">8</text>
<text x="221.9" y="128" transform="rotate(-90 221.9 128)">8</text>
<text x="250.6" y="131.2">11</text>
<text x="251.8" y="126.1">7</text>
<text x="251.8" y="128.6">9</text>
<text x="262.7" y="126.1">8</text>
<text x="262.7" y="128.6">10</text>
<text x="262.7" y="131.2">12</text>
<text x="44.9" y="136.3">32</text>
<text x="44.9" y="133.7">33</text>
<text x="51.9" y="137.4">D1</text>
<text x="51.9" y="134.8">D0</text>
<text x="51.9" y="132.3">RES</text>
<text x="63.7" y="132.3">PA5</text>
<text x="63.7" y="134.8">PA6</text>
<text x="63.7" y="137.4">PA7</text>
<text x="72.2" y="133.7">8</text>
<text x="72.2" y="136.3">9</text>
<text x="211.8" y="133.1" transform="rotate(-90 211.8 133.1)">9</text>
<text x="221.9" y="133.1" transform="rotate(-90 221.9 133.1)">9</text>
<text x="250.6" y="133.7">13</text>
<text x="262.7" y="133.7">14</text>
<text x="44.9" y="141.3">30</text>
<text x="44.9" y="143.9">29</text>
<text x="44.9" y="138.8">31</text>
<text x="51.9" y="142.5">D3</text>
<text x="51.9" y="139.9">D2</text>
<text x="63.5" y="139.9">PB0</text>
<text x="63.5" y="142.5">PB1</text>
<text x="72.2" y="138.8">10</text>
<text x="72.2" y="141.3">11</text>
<text x="72.2" y="143.9">12</text>
<text x="44.9" y="149">27</text>
<text x="44.9" y="146.4">28</text>
<text x="51.9" y="147.5">D5</text>
<text x="51.9" y="145">D4</text>
<text x="63.5" y="145">PB2</text>
<text x="63.5" y="147.5">PB3</text>
<text x="72.2" y="146.4">13</text>
<text x="72.2" y="149">14</text>
<text x="44.9" y="154">25</text>
<text x="44.9" y="151.5">26</text>
<text x="51.9" y="155.2">PHI2</text>
<text x="51.9" y="152.6">D7</text>
<text x="51.9" y="150.1">D6</text>
<text x="63.5" y="150.1">PB4</text>
<text x="63.5" y="152.6">PB5</text>
<text x="63.5" y="155.2">PB6</text>
<text x="72.2" y="151.5">15</text>
<text x="72.2" y="154">16</text>
<text x="44.9" y="161.7">22</text>
<text x="44.9" y="159.1">23</text>
<text x="44.9" y="156.6">24</text>
<text x="51.9" y="160.2">CS2</text>
<text x="51.9" y="157.7">CS1</text>
<text x="63.4" y="160.2">CB1</text>
<text x="63.5" y="157.7">PB7</text>
<text x="72.2" y="156.6">17</text>
<text x="72.2" y="159.1">18</text>
<text x="72.2" y="161.7">19</text>
<text x="44.9" y="164.2">21</text>
<text x="51.9" y="165.3">IRQ</text>
<text x="51.9" y="162.8">R/W</text>
<text x="63.1" y="165.3">VCC</text>
<text x="63.4" y="162.8">CB2</text>
<text x="72.2" y="164.2">20</text>
</g>
<g font-size="1.8" fill="#808080">
<text x="45.8" y="87.1">J4</text>
<text x="54.7" y="101.1">JUMPIII</text>
<text x="45.8" y="170.9">J3</text>
<text x="54.7" y="184.9">JUMPIII</text>
</g>
</svg>
